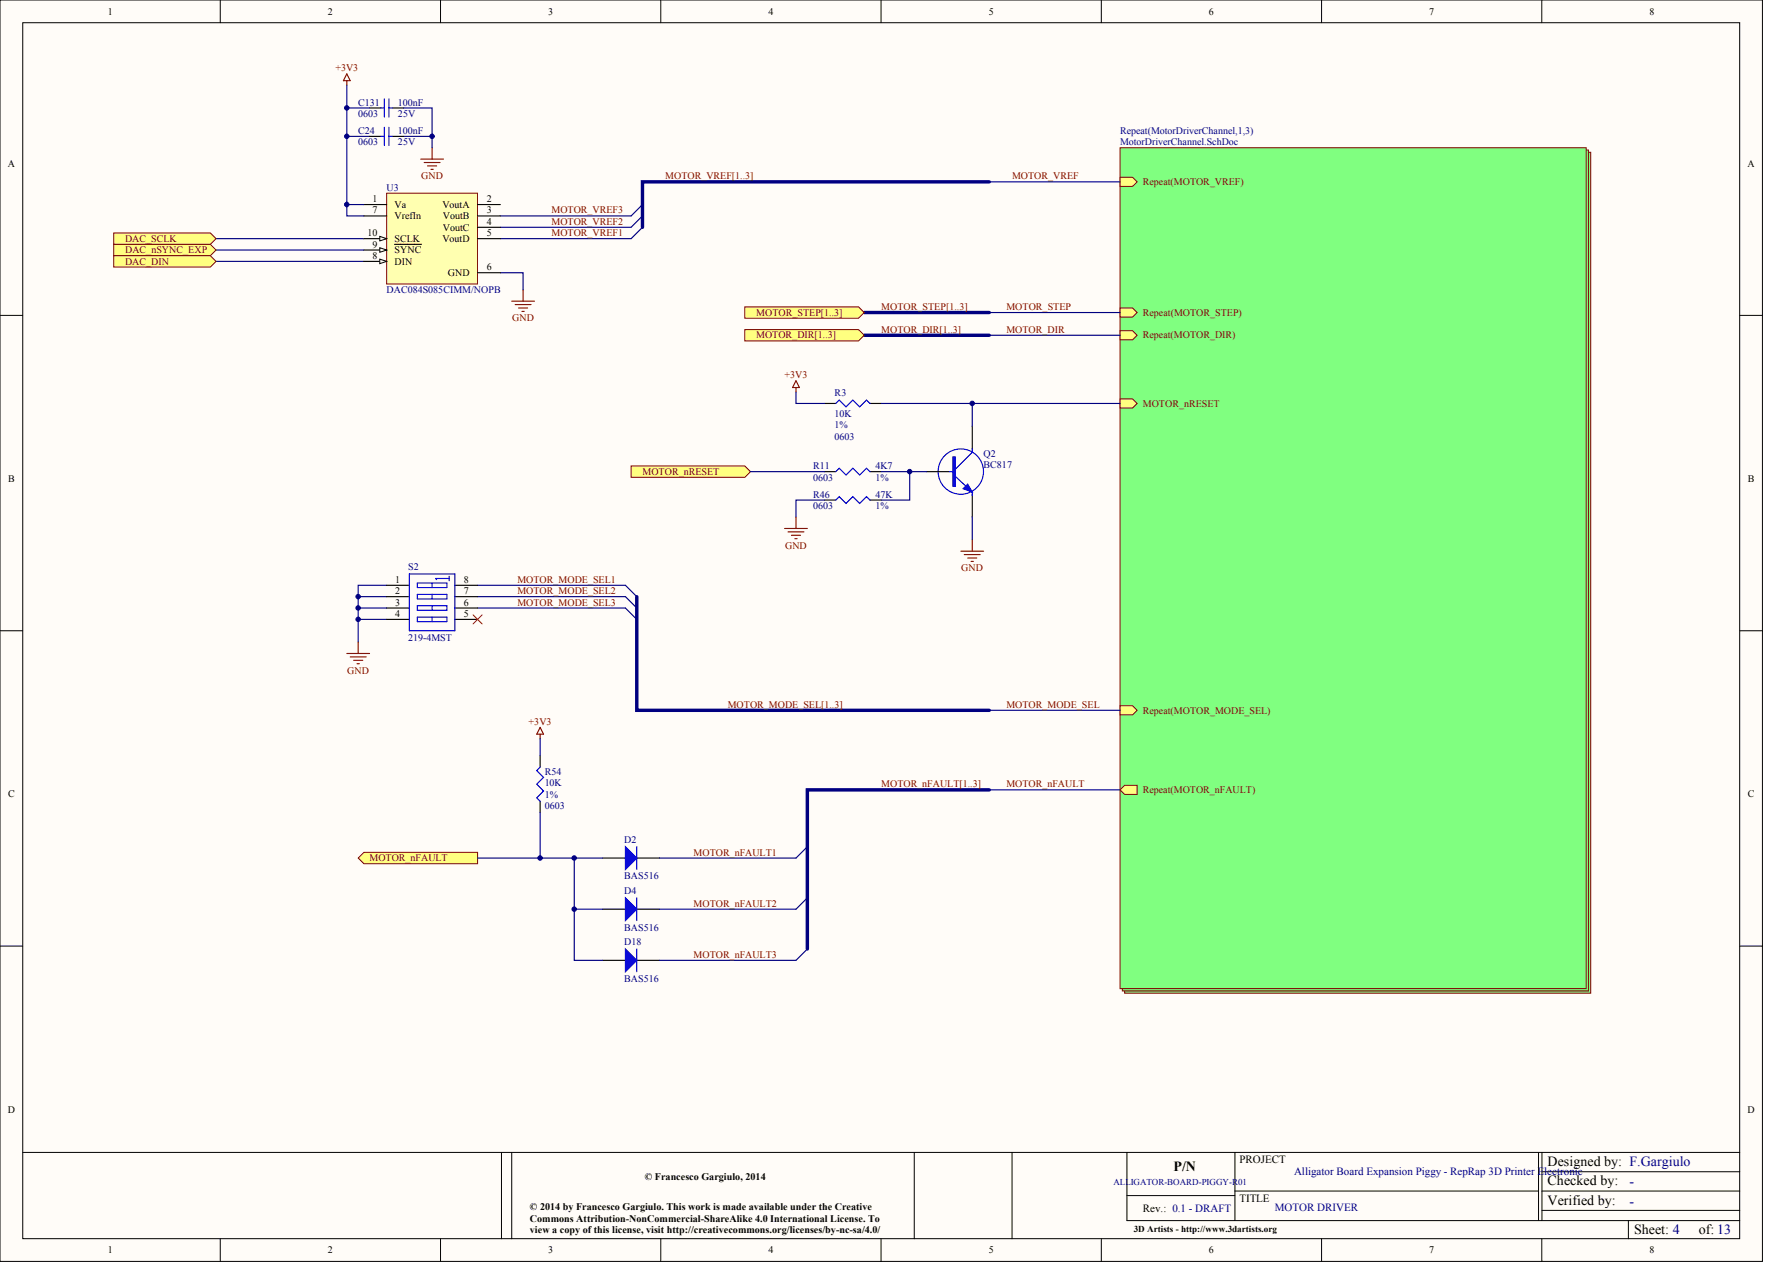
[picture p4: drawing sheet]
<svg xmlns="http://www.w3.org/2000/svg" width="655mm" height="469mm" viewBox="0 0 655 469" stroke-linecap="round" stroke-linejoin="round" font-family="sans-serif">
<g fill="#fffcf8" stroke="#000" stroke-width=".37">
<path d="M0 0h654.2v468.2h-654.2z"/>
<path d="M8.4 8.4h637.3v451.4h-637.3z"/>
</g>
<g fill="none" stroke="#000" stroke-width=".37">
<path d="M81.8 0v8.4M163.5 0v8.4M245.3 0v8.4M327 0v8.4M408.8 0v8.4M490.5 0v8.4M572.3 0v8.4M0 117.1h8.4M645.8 117.1h8.4M0 234.1h8.4M645.8 234.1h8.4M0 351.2h8.4"/>
<path d="M645.8 351.2h8.4M8.4 427.8h637.4M186.1 427.8v32M189.9 427.8v32M339.3 427.8v32M375.6 427.8v32M418.3 427.8v25.3h227.5M458.4 427.8v25.3M571.1 427.8v25.3M572.3 434.9h73.5M572.3 427.8v25.3M81.8 459.8v8.5"/>
<path d="M163.5 459.8v8.5M245.3 459.8v8.5M327 459.8v8.5M408.8 459.8v8.5M418.3 443.8h40.1M458.4 442.1h112.7M490.5 459.8v8.5M572.3 459.8v8.5M572.3 442.1h73.5M572.3 449.3h73.5M604.4 453.1v6.7"/>
</g>
<path d="M128.7 27.4l1.3 2.6h-2.5zM128.7 30v1.6M156.2 59.1h8.4M160.4 54.8v4.3M157.4 60.3h5.9M158.7 61.6h3.4M160 62.9h.8M189.9 111.8h8.5M191.2 113.1h5.9M192.5 114.3h3.3M193.7 115.6h.9M194.1 107.6v4.2" fill="none" stroke="#800000" stroke-width=".42"/>
<path d="M128.7 50.6h8.5M149.8 50.6h10.6v4.2M80.2 88.6h54.9M80.2 92.8h54.9M80.2 97h54.9" fill="none" stroke="#000080" stroke-width=".42"/>
<g fill="#ffff80" stroke="#800000" stroke-width=".37">
<path d="M42.2 86.5h35.9l2.1 2.1-2.1 2.1h-35.9z" fill-rule="evenodd"/>
<path d="M42.2 90.7h35.9l2.1 2.1-2.1 2.1h-35.9z" fill-rule="evenodd"/>
<path d="M42.2 94.9h35.9l2.1 2.1-2.1 2.1h-35.9z" fill-rule="evenodd"/>
</g>
<path d="M185.7 80.2h48.5M185.7 84.4h48.5M185.7 88.6h48.5M185.7 101.2h8.4v6.4" fill="none" stroke="#000080" stroke-width=".42"/>
<g fill="#80ff80" stroke="#800000" stroke-width=".37">
<path d="M417.4 56.5h173v312.2h-173z"/>
<path d="M416.6 55.7h173v312.1h-173z"/>
<path d="M415.7 54.8h173v312.2h-173z"/>
</g>
<g fill="#ffff80" stroke="#800000" stroke-width=".37">
<path d="M415.7 114.3h4.7l1.7 1.7-1.7 1.7h-4.7z" fill-rule="evenodd"/>
<path d="M415.7 122.8h4.7l1.7 1.6-1.7 1.7h-4.7z" fill-rule="evenodd"/>
<path d="M415.7 293.2l1.7-1.7h4.7v3.4h-4.7z" fill-rule="evenodd"/>
<path d="M415.7 65.8h4.7l1.7 1.7-1.7 1.7h-4.7z" fill-rule="evenodd"/>
<path d="M415.7 148.1h4.7l1.7 1.7-1.7 1.6h-4.7z" fill-rule="evenodd"/>
<path d="M415.7 262h4.7l1.7 1.7-1.7 1.7h-4.7z" fill-rule="evenodd"/>
</g>
<path d="M367.2 67.5h-128.7v16.9M320.8 116h46.4M320.8 124.4h46.4" fill="none" stroke="#000080" stroke-width="1.3"/>
<path d="M238.5 75.9l-4.3 4.3M367.2 67.5h48.5M238.5 84.4l-4.3 4.2M238.5 80.2l-4.3 4.2M367.2 116h48.5M367.2 124.4h48.5" fill="none" stroke="#000080" stroke-width=".42"/>
<g fill="#ffff80" stroke="#800000" stroke-width=".37">
<path d="M276.5 113.9h42.2l2.1 2.1-2.1 2.1h-42.2z" fill-rule="evenodd"/>
<path d="M276.5 122.3h42.2l2.1 2.1-2.1 2.2h-42.2z" fill-rule="evenodd"/>
<path d="M132.9 318.5l2.2-2.1h42.2v4.2h-42.2z" fill-rule="evenodd"/>
</g>
<path d="M137.2 50.6h4.2M145.6 50.6h4.2" fill="none" stroke="#000" stroke-width=".42"/>
<path d="M141.4 50.6h1.3M142.7 47.2v6.8M144.3 47.2v6.8M144.3 50.6h1.3" fill="none" stroke="#00f" stroke-width=".42"/>
<path d="M367.2 293.2h-67.5v59.1" fill="none" stroke="#000080" stroke-width="1.3"/>
<path d="M367.2 293.2h48.5" fill="none" stroke="#000080" stroke-width=".42"/>
<path d="M143.5 71.7h33.7v33.7h-33.7z" fill="#ffffb0" stroke="#800000" stroke-width=".37"/>
<path d="M135.1 75.9h8.4M135.1 88.6h8.4" fill="none" stroke="#000" stroke-width=".42"/>
<path d="M141 87.7l2.5 .9-2.5 .8z" fill="#fffcf8" stroke="#000" stroke-width=".37"/>
<path d="M135.1 92.8h8.4" fill="none" stroke="#000" stroke-width=".42"/>
<path d="M141 92l2.5 .8-2.5 .9z" fill="#fffcf8" stroke="#000" stroke-width=".37"/>
<path d="M135.1 97h8.4M146.5 90.7h9.9" fill="none" stroke="#000" stroke-width=".42"/>
<path d="M141 96.2l2.5 .8-2.5 .9z" fill="#fffcf8" stroke="#000" stroke-width=".37"/>
<g fill="none" stroke="#000" stroke-width=".42">
<path d="M137.2 40.1h4.2M145.6 40.1h4.2M177.3 75.9h8.4M135.1 80.2h8.4M177.3 80.2h8.4M177.3 84.4h8.4M177.3 88.6h8.4M177.3 101.2h8.4M360.9 158.2v8.4M306 175.1h4.2M322.9 175.1h4.2M344 175.1h8.4"/>
<path d="M306 185.6h4.2M322.9 185.6h4.2M360.9 183.5v8.4M200.5 280.5v4.3M200.5 297.4v4.2M223.7 318.5h8.4M236.4 318.5h8.4M223.7 337.5h8.4M236.4 337.5h8.4M223.7 356.5h8.4M236.4 356.5h8.4"/>
</g>
<g fill="none" stroke="#00f" stroke-width=".42">
<path d="M142.7 36.7v6.8M144.3 36.7v6.8M141.4 40.1h1.3M144.3 40.1h1.3M310.2 175.1l1.3-1.3 2.5 2.5 2.5-2.5 2.6 2.5 2.5-2.5 1.3 1.3M352.4 175.1h2.1M354.5 176.8l6.4 5.9v1.2M360.9 166.6v1.3l-6.4 6.3M310.2 185.6l1.3-1.2 2.5 2.5 2.5-2.5 2.6 2.5 2.5-2.5 1.3 1.2M200.5 284.8l-1.3 1.2 2.5 2.6-2.5 2.5 2.5 2.5-2.5 2.6 1.3 1.2M236.4 314.3v8.4M236.4 333.3v8.4"/>
<path d="M236.4 352.3v8.4"/>
<circle cx="356.6" cy="175.1" r="8.4"/>
</g>
<g fill="none" stroke="#000080" stroke-width=".42">
<path d="M128.7 31.6v44.3M128.7 40.1h8.5M149.8 40.1h10.6v10.5M128.7 75.9v4.3h6.4M128.7 75.9h6.4M200.5 274.2v6.3M177.3 318.5h46.4M200.5 301.6v16.9M213.1 318.5v38h10.6M299.7 314.3l-4.3 4.2h-50.6M213.1 337.5h10.6M299.7 333.3l-4.3 4.2h-50.6"/>
<path d="M299.7 352.3l-4.3 4.2h-50.6"/>
</g>
<g fill="#00f" stroke="#00f" stroke-width=".42">
<path d="M232.1 314.3l4.3 4.2-4.3 4.2z"/>
<path d="M232.1 333.3l4.3 4.2-4.3 4.2z"/>
<path d="M232.1 352.3l4.3 4.2-4.3 4.2z"/>
<path d="M357.5 181.4l1.7-1.7 1.7 3z"/>
<path d="M353.7 169.6h.8v11h-.8z" fill-rule="evenodd"/>
</g>
<path d="M200.5 270l1.2 2.5h-2.5zM200.5 272.5v1.7" fill="none" stroke="#800000" stroke-width=".42"/>
<path d="M234.2 173h42.3l2.1 2.1-2.1 2.1h-42.3z" fill-rule="evenodd" fill="#ffff80" stroke="#800000" stroke-width=".37"/>
<g fill="none" stroke="#000080" stroke-width=".42">
<path d="M295.4 145.5v4.3h10.6M327.1 149.8h88.6M360.9 149.8v8.4M278.6 175.1h27.4M327.1 175.1h16.9M337.7 175.1v10.5h-10.6M306 185.6h-10.6v6.3M360.9 191.9v8.5M143.5 217.3h-10.6v21.1M177.3 217.3h54.8l4.3 4.2M132.9 221.5h10.6M132.9 225.7h10.6"/>
<path d="M132.9 229.9h10.6M177.3 221.5h54.8l4.3 4.2M177.3 225.7h54.8l4.3 4.2M367.2 263.7h48.5"/>
</g>
<path d="M306 149.8h4.2M322.9 149.8h4.2M143.5 217.3h8.4M168.8 217.3h8.5M143.5 221.5h8.4M143.5 225.7h8.4M143.5 229.9h8.4M168.8 221.5h8.5M168.8 225.7h8.5M168.8 229.9h8.5" fill="none" stroke="#000" stroke-width=".42"/>
<path d="M310.2 149.8l1.3-1.3 2.5 2.5 2.5-2.5 2.6 2.5 2.5-2.5 1.3 1.3M151.9 213h16.9v21.1h-16.9zM154.9 216.4h11v1.7h-11zM160.4 216.4v1.7M166.7 214.7h-5.1l.5 .5M166.7 213.9v1.7M154.9 220.6h11v1.7h-11zM154.9 224.9h11v1.6h-11zM154.9 229.1h11v1.7h-11zM160.4 220.6v1.7M160.4 224.9v1.6M160.4 229.1v1.7" fill="none" stroke="#00f" stroke-width=".42"/>
<g fill="none" stroke="#800000" stroke-width=".42">
<path d="M295.4 141.3l1.3 2.6h-2.5zM295.4 143.9v1.6M291.2 196.2h8.5M292.5 197.4h5.9M293.8 198.7h3.3M295 200h.9M295.4 191.9v4.3M356.6 204.6h8.5M357.9 205.9h5.9M359.2 207.1h3.4M360.4 208.4h.9M360.9 200.4v4.2"/>
<path d="M132.9 238.4v4.2M128.7 242.6h8.5M130 243.8h5.9M131.3 245.1h3.3M132.5 246.4h.9"/>
</g>
<path d="M236.4 221.5v42.2h130.8" fill="none" stroke="#000080" stroke-width="1.3"/>
<path d="M175.6 228.2l3.4 3.4M179 228.2l-3.4 3.4" fill="none" stroke="#f00" stroke-width=".37"/>
<g fill="#000080" stroke="#000080" stroke-width=".37">
<circle cx="128.7" cy="75.9" r=".82"/>
<circle cx="128.7" cy="50.6" r=".82"/>
<circle cx="128.7" cy="40.1" r=".82"/>
<circle cx="132.9" cy="229.9" r=".82"/>
<circle cx="132.9" cy="225.7" r=".82"/>
<circle cx="132.9" cy="221.5" r=".82"/>
<circle cx="160.4" cy="50.6" r=".82"/>
<circle cx="200.5" cy="318.5" r=".82"/>
<circle cx="213.1" cy="337.5" r=".82"/>
<circle cx="213.1" cy="318.5" r=".82"/>
<circle cx="337.6" cy="175.1" r=".82"/>
<circle cx="360.8" cy="149.7" r=".82"/>
</g>
<g font-size="5.2">
<text x="435.6" y="434.5">P/N</text>
<text x="574.4" y="432.8">Designed by: F.Gargiulo</text>
<text x="574.4" y="440">Checked by:</text>
<text x="574.4" y="447.2">Verified by:</text>
<text x="606.5" y="458.1">Sheet: 4</text>
<text x="630.6" y="458.1">of: 13</text>
</g>
<g font-size="5.2" fill="#000080">
<text x="604.8" y="440.4">-</text>
<text x="604.8" y="447.6">-</text>
</g>
<g font-size="4.1">
<text x="460" y="431.8">PROJECT</text>
<text x="424.2" y="450">Rev.: 0.1 - DRAFT</text>
<text x="460" y="446.2">TITLE</text>
</g>
<g font-size="4.1" fill="#000080">
<text x="480.3" y="436.1">Alligator Board Expansion Piggy - RepRap 3D Printer Electronic</text>
<text x="473.1" y="449.6">MOTOR DRIVER</text>
</g>
<g font-size="3.8">
<text x="239.3" y="437.9">© Francesco Gargiulo, 2014</text>
<text x="196.7" y="449.3">© 2014 by Francesco Gargiulo. This work is made available under the Creative</text>
<text x="196.7" y="453.5">Commons Attribution-NonCommercial-ShareAlike 4.0 International License. To</text>
<text x="196.7" y="457.7">view a copy of this license, visit http://creativecommons.org/licenses/by-nc-sa/4.0/</text>
</g>
<g font-size="3.7">
<text x="40" y="5.4">1</text>
<text x="121.7" y="5.4">2</text>
<text x="203.5" y="5.4">3</text>
<text x="285.2" y="5.4">4</text>
<text x="367" y="5.4">5</text>
<text x="448.7" y="5.4">6</text>
<text x="530.5" y="5.4">7</text>
<text x="612.2" y="5.4">8</text>
<text x="2.9" y="61.8">A</text>
<text x="648.6" y="61.8">A</text>
<text x="138.3" y="75">1</text>
<text x="146.5" y="77.1">Va</text>
<text x="164.2" y="77.1">VoutA</text>
<text x="180.6" y="75">2</text>
<text x="138.3" y="79.2">7</text>
<text x="146.5" y="81.4">VrefIn</text>
<text x="164.4" y="81.4">VoutB</text>
<text x="180.6" y="79.2">3</text>
<text x="180.6" y="83.5">4</text>
<text x="136.4" y="87.7">10</text>
<text x="146.5" y="89.8">SCLK</text>
<text x="164.2" y="89.8">VoutD</text>
<text x="164.4" y="85.6">VoutC</text>
<text x="180.6" y="87.7">5</text>
<text x="138.3" y="91.9">9</text>
<text x="146.5" y="94">SYNC</text>
<text x="138.3" y="96.1">8</text>
<text x="146.5" y="98.2">DIN</text>
<text x="180.6" y="100.3">6</text>
<text x="166.2" y="102.4">GND</text>
<text x="3" y="178.9">B</text>
<text x="648.8" y="178.9">B</text>
<text x="146.7" y="216.4">1</text>
<text x="146.7" y="220.6">2</text>
<text x="172.2" y="216.4">8</text>
<text x="172.2" y="220.6">7</text>
<text x="146.7" y="224.8">3</text>
<text x="172.2" y="224.8">6</text>
<text x="146.7" y="229">4</text>
<text x="172.2" y="229">5</text>
<text x="3" y="296">C</text>
<text x="648.8" y="296">C</text>
<text x="2.9" y="413">D</text>
<text x="648.6" y="413">D</text>
<text x="40" y="465.3">1</text>
<text x="121.7" y="465.3">2</text>
<text x="203.5" y="465.3">3</text>
<text x="285.2" y="465.3">4</text>
<text x="367" y="465.3">5</text>
<text x="448.7" y="465.3">6</text>
<text x="530.5" y="465.3">7</text>
<text x="612.2" y="465.3">8</text>
</g>
<g font-size="3.7" fill="#800000">
<text x="124.5" y="26.5">+3V3</text>
<text x="156.3" y="66.6">GND</text>
<text x="246.9" y="66.6">MOTOR_VREF[1..3]</text>
<text x="375.6" y="66.6">MOTOR_VREF</text>
<text x="424.2" y="68.7">Repeat(MOTOR_VREF)</text>
<text x="204.7" y="83.5">MOTOR_VREF2</text>
<text x="204.7" y="79.2">MOTOR_VREF3</text>
<text x="46.4" y="89.8">DAC_SCLK</text>
<text x="204.7" y="87.7">MOTOR_VREF1</text>
<text x="46.4" y="94">DAC_nSYNC_EXP</text>
<text x="46.4" y="98.2">DAC_DIN</text>
<text x="190.1" y="119.3">GND</text>
<text x="280.7" y="117.2">MOTOR_STEP[1..3]</text>
<text x="327.1" y="115.1">MOTOR_STEP[1..3]</text>
<text x="373.5" y="115.1">MOTOR_STEP</text>
<text x="424.2" y="117.2">Repeat(MOTOR_STEP)</text>
<text x="280.7" y="125.6">MOTOR_DIR[1..3]</text>
<text x="327.1" y="123.5">MOTOR_DIR[1..3]</text>
<text x="373.5" y="123.5">MOTOR_DIR</text>
<text x="424.2" y="125.6">Repeat(MOTOR_DIR)</text>
<text x="291.2" y="140.4">+3V3</text>
<text x="424.2" y="151">MOTOR_nRESET</text>
<text x="238.5" y="176.3">MOTOR_nRESET</text>
<text x="291.4" y="203.7">GND</text>
<text x="356.8" y="212.1">GND</text>
<text x="192" y="216.4">MOTOR_MODE_SEL1</text>
<text x="192" y="220.6">MOTOR_MODE_SEL2</text>
<text x="192" y="224.8">MOTOR_MODE_SEL3</text>
<text x="128.9" y="250.1">GND</text>
<text x="270.1" y="262.8">MOTOR_MODE_SEL[1..3]</text>
<text x="373.5" y="262.8">MOTOR_MODE_SEL</text>
<text x="196.2" y="269.1">+3V3</text>
<text x="424.2" y="264.9">Repeat(MOTOR_MODE_SEL)</text>
<text x="327.1" y="292.3">MOTOR_nFAULT[1..3]</text>
<text x="373.5" y="292.3">MOTOR_nFAULT</text>
<text x="424.2" y="294.4">Repeat(MOTOR_nFAULT)</text>
<text x="257.5" y="317.6">MOTOR_nFAULT1</text>
<text x="137.2" y="319.7">MOTOR_nFAULT</text>
<text x="257.5" y="336.6">MOTOR_nFAULT2</text>
<text x="257.5" y="355.6">MOTOR_nFAULT3</text>
</g>
<g font-size="3.7" fill="#000080">
<text x="132.9" y="39.2">C131</text>
<text x="147.7" y="39.2">100nF</text>
<text x="132.9" y="43.4">0603</text>
<text x="147.7" y="43.4">25V</text>
<text x="132.9" y="53.9">0603</text>
<text x="132.9" y="49.7">C24</text>
<text x="147.7" y="49.7">100nF</text>
<text x="147.7" y="53.9">25V</text>
<text x="415.7" y="49.7">Repeat(MotorDriverChannel,1,3)</text>
<text x="415.7" y="53.9">MotorDriverChannel.SchDoc</text>
<text x="143.5" y="70.8">U3</text>
<text x="143.5" y="108.8">DAC084S085CIMM/NOPB</text>
<text x="309.8" y="147.2">R3</text>
<text x="309.8" y="154.8">10K</text>
<text x="309.8" y="159">1%</text>
<text x="309.8" y="163.2">0603</text>
<text x="365.1" y="169.5">Q2</text>
<text x="365.1" y="173.7">BC817</text>
<text x="301.8" y="178.4">0603</text>
<text x="301.8" y="174.2">R11</text>
<text x="325" y="174.2">4K7</text>
<text x="325" y="178.4">1%</text>
<text x="301.8" y="184.7">R46</text>
<text x="325" y="184.7">47K</text>
<text x="301.8" y="188.9">0603</text>
<text x="325" y="188.9">1%</text>
<text x="151.5" y="211.7">S2</text>
<text x="151.5" y="237.9">219-4MST</text>
<text x="202.2" y="287.6">R54</text>
<text x="202.2" y="291.9">10K</text>
<text x="202.2" y="296.1">1%</text>
<text x="202.2" y="300.3">0603</text>
<text x="231.7" y="313">D2</text>
<text x="231.7" y="326.5">BAS516</text>
<text x="231.7" y="331.9">D4</text>
<text x="231.7" y="345.4">BAS516</text>
<text x="231.7" y="350.9">D18</text>
<text x="231.7" y="364.4">BAS516</text>
</g>
<text font-size="3.4" x="420.8" y="457.4">3D Artists - http://www.3dartists.org</text>
<text font-size="3.3" fill="#000080" x="413.3" y="440">ALLIGATOR-BOARD-PIGGY-R01</text>
</svg>
